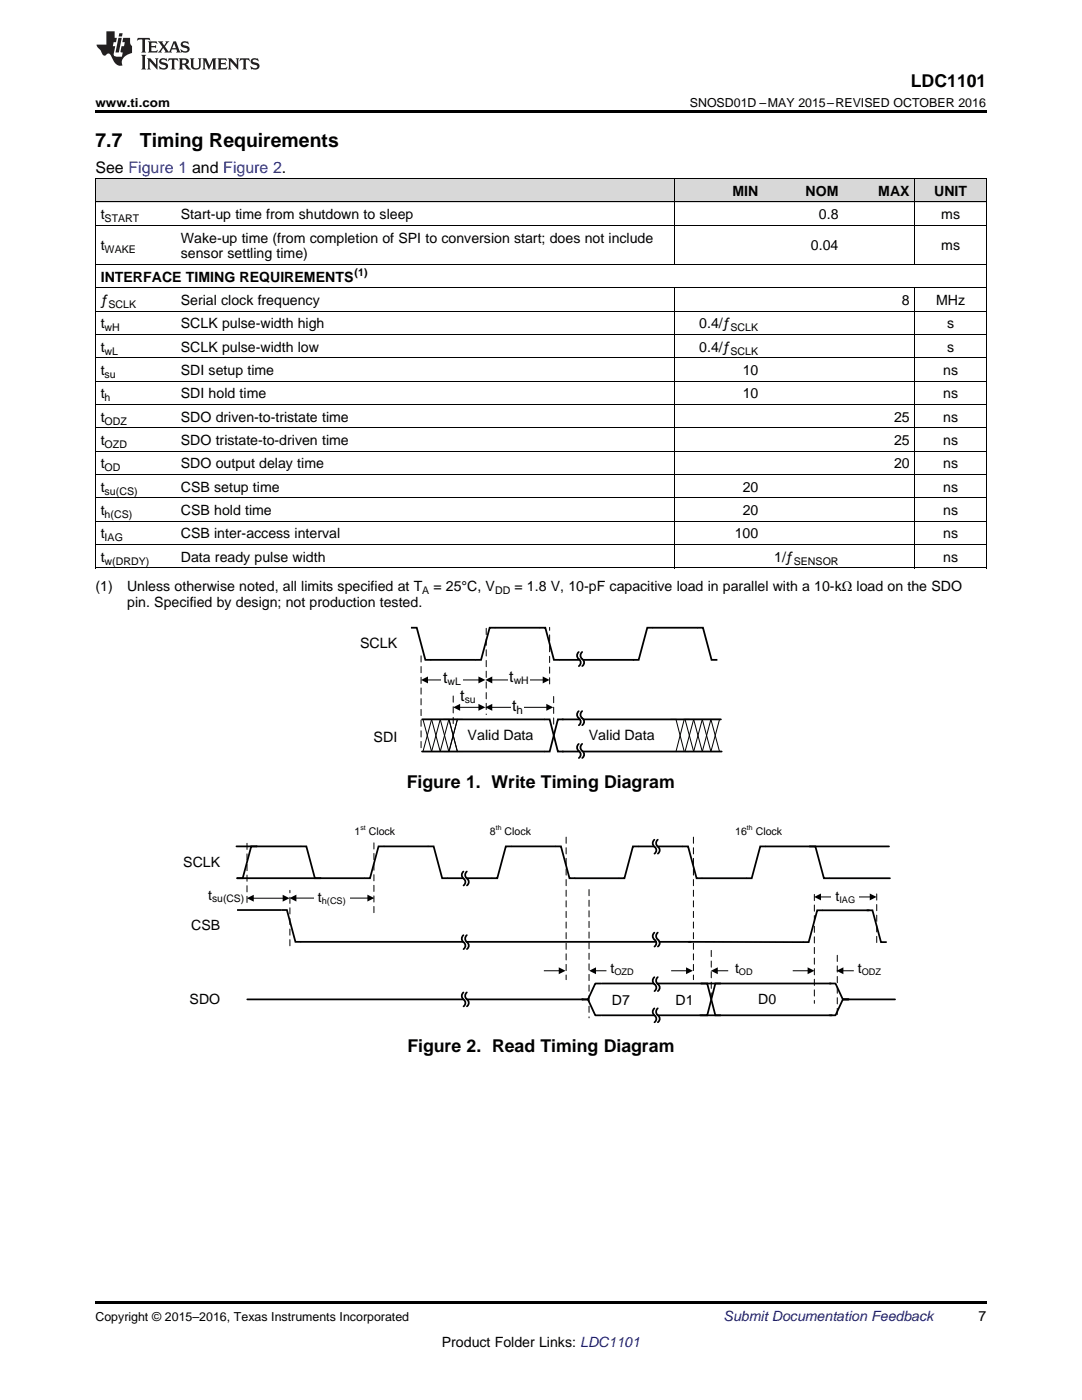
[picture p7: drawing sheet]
<svg xmlns="http://www.w3.org/2000/svg" width="216mm" height="279mm" viewBox="0 0 216 279" stroke-linecap="round" stroke-linejoin="round" font-family="sans-serif">
<g fill="#d8d8d8">
<path d="M19 35.7h16v4.7h-16z"/>
<path d="M35 35.7h99.6v4.7h-99.6z"/>
<path d="M134.6 35.7h17.8v4.7h-17.8z"/>
<path d="M152.4 35.7h16v4.7h-16z"/>
<path d="M168.4 35.7h14.2v4.7h-14.2z"/>
<path d="M182.6 35.7h14.2v4.7h-14.2z"/>
</g>
<path d="M19 259.7h177.8v.5h-177.8z" fill="#000"/>
<path d="M47.3 175.3h1.1l1.7-6.4h11l1.7 6.4h11l1.7-6.4h11l1.7 6.4h9.9M102.1 168.9h8.7M47.3 181.6h9.9l1.8 6.4h78.9M49.3 199.5h67M173.4 181.7h-10.3l-1.7 6.3h-24" fill="none" stroke="#000" stroke-width=".35"/>
<path d="M74.6 168.2v14.6M113 167.1v28.4M57.8 188.8v-11.1" fill="none" stroke="#000" stroke-width=".2" stroke-dasharray="1.2 .9"/>
<path d="M59 179.2h14.5M158.2 193.7h3.1" fill="none" stroke="#000" stroke-width=".2"/>
<path d="M57.8 179.2l1.3-.7v1.4zM73.3 178.5l1.4 .7-1.4 .7zM161.1 193.1l1.4 .6-1.4 .7z" fill="#000"/>
<path d="M62.7 177.5h7.1v3.6h-7.1z" fill-rule="evenodd" fill="#fff"/>
<path d="M117.5 177.5v25.6M138.4 167.1v28.4M162.5 178.5v21.7M174.9 178.4v10.1M49.3 180.1v-12.5M141.9 189.7v9.9M167.1 190.6v12.5" fill="none" stroke="#000" stroke-width=".2" stroke-dasharray="1.2 .9"/>
<g fill="none" stroke="#000" stroke-width=".35">
<path d="M47.2 168.9h4.1M47.3 175.3h16.7M92.5 173.9a.88 .88 0 0 0 0 1.4M92.5 175.3a.83 .83 0 0 1 0 1.4M93.1 173.9a.88 .88 0 0 0 0 1.4M93.2 175.3a.83 .83 0 0 1 0 1.4M102.1 168.9h-1.2l-1.7 6.4h-1.1M110.8 168.9h1.1l1.7 6.4h1.2M114.7 175.3h9.9l1.7-6.4h11l1.7 6.4h11l1.7-6.4h11l1.7 6.4h13.2M130.6 167.6a.99 .99 0 0 0 .2 1.6 .84 .84 0 0 1-.2 1.2M131.2 167.6a.99 .99 0 0 0 .3 1.6 .84 .84 0 0 1-.2 1.2M92.5 186.6a.99 .99 0 0 0 .2 1.7 .84 .84 0 0 1-.2 1.1"/>
<path d="M92.5 198.1a.99 .99 0 0 0 .2 1.6 .84 .84 0 0 1-.2 1.1M93.1 186.6a.88 .88 0 0 0 0 1.4M93.1 198.1a.88 .88 0 0 0 0 1.3M93.2 188a.83 .83 0 0 1 0 1.4M93.2 199.5a.83 .83 0 0 1 0 1.3M120 196.3h-1.2l-1.5 3.2h-1.2h1.2l1.5 3.1h1.2M120.1 196.3h45.7M130.6 186.1a.99 .99 0 0 0 .2 1.7 .84 .84 0 0 1-.2 1.1M130.6 195a.99 .99 0 0 0 .2 1.7 .84 .84 0 0 1-.2 1.1M131.2 186.1a.99 .99 0 0 0 .3 1.7 .84 .84 0 0 1-.2 1.1M131.2 195a.99 .99 0 0 0 .3 1.6 .84 .84 0 0 1-.2 1.2M140 196.3h1.1l1.6 6.3h1.1"/>
<path d="M143.8 196.3h-1.1l-1.6 6.3h-1.1M165.5 196.3h1.2l1.5 3.2h1.2h-1.2l-1.5 3.1h-1.2M168.3 199.5h10.3M172.9 181.7h1.2l1.7 6.3h1.1M120.1 202.6h45.9M130.6 201.2a.99 .99 0 0 0 .2 1.7 .84 .84 0 0 1-.2 1.1M131.2 201.2a.99 .99 0 0 0 .3 1.7 .84 .84 0 0 1-.2 1.1"/>
</g>
<path d="M92.8 173.9a.88 .88 0 0 0 0 1.4M92.8 175.3a.83 .83 0 0 1 0 1.4M130.9 167.6a.99 .99 0 0 0 .3 1.6 .84 .84 0 0 1-.3 1.2M92.8 186.6a.88 .88 0 0 0 0 1.4M92.8 198.1a.88 .88 0 0 0 0 1.3M92.8 188a.83 .83 0 0 1 0 1.4M92.8 199.5a.83 .83 0 0 1 0 1.3M130.9 186.1a.99 .99 0 0 0 .3 1.7 .84 .84 0 0 1-.3 1.1M130.9 195a.99 .99 0 0 0 .3 1.6 .84 .84 0 0 1-.3 1.2M130.9 201.2a.99 .99 0 0 0 .3 1.7 .84 .84 0 0 1-.3 1.1" fill="none" stroke="#fff" stroke-width=".35"/>
<path d="M50.5 179.3h6.1M163.7 179h10M108.5 193.7h3.2M118.8 193.7h2.2M133.9 193.7h3.2M143.1 193.7h2.2M168.1 193.7h2.3" fill="none" stroke="#000" stroke-width=".2"/>
<path d="M49.3 179.3l1.3-.7v1.3zM56.4 178.6l1.4 .7-1.4 .6zM162.5 179l1.3-.7v1.4zM173.6 178.3l1.3 .7-1.3 .7zM111.5 193.1l1.4 .6-1.4 .7zM117.6 193.7l1.3-.6v1.3zM136.9 193.1l1.4 .6-1.4 .7zM141.9 193.7l1.3-.6v1.3zM166.9 193.7l1.4-.6v1.3z" fill="#000"/>
<path d="M165.9 177.3h5.5v3.5h-5.5z" fill-rule="evenodd" fill="#fff"/>
<path d="M161.6 168.9h15.8" fill="none" stroke="#000" stroke-width=".35"/>
<path d="M82 125.3h1.2l1.7 6.4h11.1l1.7-6.4h11.1l1.7 6.4h15.9M130.3 125.3h8.8M84.2 143.6h25.5l1.6 6.4h1.1M112.3 143.6h31.6M112.3 150h31.7M112.4 143.6h-1.1l-1.6 6.4h-25.5" fill="none" stroke="#000" stroke-width=".36"/>
<g fill="none" stroke="#000" stroke-width=".2">
<path d="M85.2 135.7h10.4M98.1 135.7h10.4M84.3 143.6h7.1M84.3 150h7.1M84.4 143.6l1.7 6.4 1.7-6.4 1.8 6.4 1.7-6.4M84.4 150l1.7-6.4 1.7 6.4 1.8-6.4 1.7 6.4M88.5 143.6h1.1l1.6 6.4h1.2M91.6 141.2h4M92.4 143.6h-1.1l-1.7 6.4h-1.1M98.1 141.2h11.1M133.8 143.6h1.1l1.6 6.4h1.1M136.5 143.6h7.2"/>
<path d="M136.5 150h7.2M136.7 143.6l1.7 6.4 1.7-6.4 1.7 6.4 1.8-6.4M136.7 150l1.7-6.4 1.7 6.4 1.8-6.4 1.7 6.4M137.6 143.6h-1.1l-1.6 6.4h-1.1"/>
</g>
<path d="M97 125.4v17.2M109.7 136.5v-11.3M84 149.2v-18.3M90.4 144.4v-5.6M110.5 144.5v-5.5" fill="none" stroke="#000" stroke-width=".2" stroke-dasharray="1.2 .9"/>
<path d="M84 135.7l1.4-.7v1.4zM95.5 135l1.3 .7-1.3 .7zM96.8 135.7l1.4-.7v1.4zM108.3 135l1.4 .7-1.4 .7zM90.4 141.2l1.4-.7v1.4zM95.5 140.5l1.3 .7-1.3 .7zM96.8 141.2l1.4-.7v1.4zM109 140.5l1.4 .7-1.4 .7z" fill="#000"/>
<g fill="#fff">
<path d="M88.1 133.8h4.2v2.9h-4.2z" fill-rule="evenodd"/>
<path d="M101.4 133.9h4.3v2.4h-4.3z" fill-rule="evenodd"/>
<path d="M102.1 140.2h2.4v1.4h-2.4z" fill-rule="evenodd"/>
</g>
<path d="M115.5 130.1a1 1 0 0 0 .2 1.7 .85 .85 0 0 1-.2 1.1M116.2 130.1a.89 .89 0 0 0 0 1.4M116.2 131.5a.84 .84 0 0 1 0 1.4M130.3 125.3h-1.1l-1.8 6.4h-1.1M139.1 125.3h1.2l1.7 6.4h1.1M115.5 148.5a.89 .89 0 0 0 0 1.4M115.5 141.9a1 1 0 0 0 .2 1.7 .85 .85 0 0 1-.2 1.1M115.5 149.9a.84 .84 0 0 1 0 1.4M116.2 148.5a1 1 0 0 0 .2 1.6 .84 .84 0 0 1-.2 1.2M116.2 141.9a1 1 0 0 0 .2 1.7 .84 .84 0 0 1-.2 1.1" fill="none" stroke="#000" stroke-width=".36"/>
<path d="M115.8 130.1a.89 .89 0 0 0 0 1.4M115.8 131.5a.84 .84 0 0 1 0 1.4M115.8 148.5a1 1 0 0 0 .3 1.6 .84 .84 0 0 1-.3 1.2M115.8 141.9a1 1 0 0 0 .3 1.7 .84 .84 0 0 1-.3 1.1" fill="none" stroke="#fff" stroke-width=".36"/>
<g fill="none" stroke="#000" stroke-width=".2">
<path d="M19 35.6l177.8 .1v77.7M19.1 35.7v77.7M134.6 35.7v17.1M182.5 35.7v17.1M19 57.4h177.8M19 52.8h177.8M19 45h177.8M19 40.3h177.8M134.6 57.5v55.9M182.5 57.5v55.9M19 76.1h177.8M19 71.4h177.8"/>
<path d="M19 66.8h177.8M19 62.1h177.8M19 99.4h177.8M19 94.7h177.8M19 90h177.8M19 85.4h177.8M19 80.7h177.8M19 113.3h177.8M19 108.7h177.8M19 104h177.8"/>
</g>
<path d="M19 22h177.8v.5h-177.8zM19 113.3l.2 .1zM134.5 113.3l.1 .1zM182.5 113.3l.1 .1zM196.7 113.3l.1 .1z" fill="#000"/>
<g fill="#231f20">
<path d="M27.5 7.6l-.1 .5 .4-.2h.6v.1v2.1l-.2 .4h1l-.3-.4v-2.1l.1-.1h.5l.5 .2-.2-.5zM29.5 8.3l.2 .3v1.5l-.2 .4h1.8l.2-.6a1.04 1.04 0 0 1-1.3 .2v-.7h.6l.3 .2v-.6l-.3 .2h-.6v-.6l.8-.1 .4 .3-.2-.5zM31.5 8.3l.9 1.1-.9 1.1h.8l-.2-.2 .5-.7 .4 .7-.2 .2h1.5l-.1-.2 .1-.4h.9l.1 .4-.2 .2h1l-.3-.3-.7-1.9h-.5l-.9 2-.8-1 .9-1h-.8l.1 .3-.3 .5-.4-.6 .2-.2zM34.7 8.6l.4 1h-.7zM36.3 8.4a.63 .63 0 0 0-.2 .7 .63 .63 0 0 0 .6 .4l.6 .2 .1 .2a.75 .75 0 0 1-.7 .4 .75 .75 0 0 1-.6-.5l.1 .7 .1-.1a1.11 1.11 0 0 0 1.5-.6 1.13 1.13 0 0 0-1.2-.8l-.1-.4a1.04 1.04 0 0 1 1.2 .2l-.2-.5-.1 .1-.5-.2zM28.2 10.9l.2 .4v2.2l-.2 .4h1l-.3-.4v-2.2l.3-.4zM29.3 11.6l.3 .4v1.5l-.3 .4h.8l-.2-.4v-1.3l1.5 1.7v-1.9l.2-.4h-.7l.2 .4v.9l-1.1-1.3zM32 11.8a.62 .62 0 0 0-.2 .7 .62 .62 0 0 0 .6 .4l.6 .1 .1 .3a.76 .76 0 0 1-.7 .3 .76 .76 0 0 1-.6-.4l.1 .7 .1-.1a1.11 1.11 0 0 0 1.5-.6 1.13 1.13 0 0 0-1.2-.8l-.1-.4a1.04 1.04 0 0 1 1.2 .2l-.2-.6-.1 .1-.5-.1zM33.7 11.6l-.2 .6a.61 .61 0 0 1 .8-.3v1.6l-.2 .4h.9l-.2-.4v-1.6a.63 .63 0 0 1 .8 .3l-.2-.6zM35.6 11.6l.3 .4v1.5l-.3 .4h1l-.2-.2v-.8l.5 .2a.76 .76 0 0 0 1.2 .7l-1-1a.58 .58 0 0 0 .6-.5 .58 .58 0 0 0-.5-.6zM36.4 11.9h.1a.45 .45 0 0 1 .5 .1 .45 .45 0 0 1 .1 .5l-.7 .2zM37.9 11.6l.2 .2a2.17 2.17 0 0 0 .3 1.9 .99 .99 0 0 0 1.6-.6v-1.1l.2-.4h-.7l.2 .2a1.92 1.92 0 0 1-.2 1.8 .6 .6 0 0 1-.9-.5v-1.1l.2-.4zM40.4 11.6l.2 .4v1.5l-.2 .4h.7l-.2-.4v-1.4l.8 1.8 .8-1.8v1.4l-.2 .4h.9l-.2-.4v-1.5l.2-.4h-.8l-.6 1.5-.6-1.5zM43.4 11.6l.2 .4v1.5l-.2 .4h1.8l.2-.6a1.04 1.04 0 0 1-1.3 .1v-.6h.5l.4 .2v-.6l-.4 .2h-.5v-.7h.8l.3 .3-.1-.6zM45.5 11.6l.2 .4v1.5l-.2 .4h.7l-.2-.4v-1.3l1.5 1.7v-1.9l.2-.4h-.7l.2 .4v.9l-1.1-1.3zM47.9 11.6l-.1 .6a.61 .61 0 0 1 .8-.3v1.6l-.3 .4h1l-.3-.4 .1-1.6a.63 .63 0 0 1 .7 .3l-.1-.6zM50.2 11.8a.62 .62 0 0 0-.2 .7 .62 .62 0 0 0 .6 .4l.6 .1 .2 .3a.76 .76 0 0 1-.8 .3 .76 .76 0 0 1-.6-.4l.1 .7 .2-.1a1.11 1.11 0 0 0 1.5-.6 1.13 1.13 0 0 0-1.3-.8l-.1-.4a1.04 1.04 0 0 1 1.2 .2l-.1-.6-.2 .1-.5-.1z"/>
<path d="M21.2 6.3v2.6h-1.9l.1 .4 .7 .9a.91 .91 0 0 0 1 .8 .56 .56 0 0 1 .5-.3 .56 .56 0 0 1 .5 .3l.4 .8a1.53 1.53 0 0 0 1.9 1.2 1.54 1.54 0 0 1 1-2.1l.9-.3v-1.4a1.52 1.52 0 0 1-.3-1.6h-1.4l-.2 .8h.5l-.2 .8h-.4l-.2 1v.2l.4 .1-.2 .8a1.93 1.93 0 0 1-1.6-.3l.3-1.8h-.5l.2-.8h.4l.2-.8h-.4v-1.3zM23.6 7.6l-.6 2.9h.7l.6-2.9zM23.8 6.6l-.1 .7h.6l.2-.7z"/>
</g>
<g font-size="3.9">
<text x="19" y="29.3">7.7</text>
<text x="27.9" y="29.3">Timing Requirements</text>
</g>
<g font-size="3.5">
<text x="181.8" y="17.3">LDC1101</text>
<text x="81.2" y="157.3">Figure 1. Write Timing Diagram</text>
<text x="81.3" y="210">Figure 2. Read Timing Diagram</text>
</g>
<g font-size="3.2">
<text x="19" y="34.4">See Figure 1 and Figure 2.</text>
<text x="88.4" y="136.3">t</text>
<text x="101.6" y="136.1">t</text>
<text x="91.8" y="139.9">t</text>
<text x="102.2" y="142">t</text>
</g>
<g font-size="2.9">
<text x="71.9" y="129.3">SCLK</text>
<text x="74.6" y="148">SDI</text>
<text x="93.3" y="147.8">Valid Data</text>
<text x="117.5" y="147.8">Valid Data</text>
</g>
<g font-size="2.8">
<text x="146.2" y="39.1">MIN</text>
<text x="160.7" y="39.1">NOM</text>
<text x="175.3" y="39.1">MAX</text>
<text x="186.4" y="39.1">UNIT</text>
<text x="20.1" y="43.7">t</text>
<text x="36.1" y="43.7">Start-up time from shutdown to sleep</text>
<text x="163.4" y="43.7">0.8</text>
<text x="187.8" y="43.7">ms</text>
<text x="20.1" y="50">t</text>
<text x="36.1" y="48.4">Wake-up time (from completion of SPI to conversion start; does not include</text>
<text x="36.1" y="51.6">sensor settling time)</text>
<text x="161.8" y="50">0.04</text>
<text x="187.8" y="50">ms</text>
<text x="20.1" y="56.2">INTERFACE TIMING REQUIREMENTS</text>
<text x="20.1" y="60.9">ƒ</text>
<text x="20.1" y="65.5">t</text>
<text x="36.1" y="60.9">Serial clock frequency</text>
<text x="36.1" y="65.5">SCLK pulse-width high</text>
<text x="139.5" y="65.5">0.4/ƒ</text>
<text x="180" y="60.9">8</text>
<text x="186.8" y="60.9">MHz</text>
<text x="189" y="65.5">s</text>
<text x="20.1" y="70.2">t</text>
<text x="36.1" y="70.2">SCLK pulse-width low</text>
<text x="139.5" y="70.2">0.4/ƒ</text>
<text x="189" y="70.2">s</text>
<text x="20.1" y="74.9">t</text>
<text x="36.1" y="74.9">SDI setup time</text>
<text x="148.2" y="74.9">10</text>
<text x="188.2" y="74.9">ns</text>
<text x="20.1" y="79.5">t</text>
<text x="36.1" y="79.5">SDI hold time</text>
<text x="148.2" y="79.5">10</text>
<text x="188.2" y="79.5">ns</text>
<text x="20.1" y="84.2">t</text>
<text x="20.1" y="88.8">t</text>
<text x="36.1" y="84.2">SDO driven-to-tristate time</text>
<text x="36.1" y="88.8">SDO tristate-to-driven time</text>
<text x="178.4" y="84.2">25</text>
<text x="178.4" y="88.8">25</text>
<text x="188.2" y="84.2">ns</text>
<text x="188.2" y="88.8">ns</text>
<text x="20.1" y="93.5">t</text>
<text x="36.1" y="93.5">SDO output delay time</text>
<text x="178.4" y="93.5">20</text>
<text x="188.2" y="93.5">ns</text>
<text x="20.1" y="98.1">t</text>
<text x="36.1" y="98.1">CSB setup time</text>
<text x="148.2" y="98.1">20</text>
<text x="188.2" y="98.1">ns</text>
<text x="20.1" y="102.8">t</text>
<text x="20.1" y="107.5">t</text>
<text x="36.1" y="102.8">CSB hold time</text>
<text x="36.1" y="107.5">CSB inter-access interval</text>
<text x="146.6" y="107.5">100</text>
<text x="148.2" y="102.8">20</text>
<text x="188.2" y="102.8">ns</text>
<text x="188.2" y="107.5">ns</text>
<text x="20.1" y="112.1">t</text>
<text x="36.1" y="112.1">Data ready pulse width</text>
<text x="154.5" y="112.1">1/ƒ</text>
<text x="188.2" y="112.1">ns</text>
<text x="19" y="118">(1)</text>
<text x="25.4" y="118">Unless otherwise noted, all limits specified at T</text>
<text x="86.5" y="118">= 25°C, V</text>
<text x="102.7" y="118">= 1.8 V, 10-pF capacitive load in parallel with a 10-kΩ load on the SDO</text>
<text x="25.4" y="121.1">pin. Specified by design; not production tested.</text>
<text x="36.6" y="172.9">SCLK</text>
<text x="41.5" y="179.5">t</text>
<text x="166.7" y="179.9">t</text>
<text x="38.1" y="185.7">CSB</text>
<text x="63.4" y="180.1">t</text>
<text x="121.8" y="194.2">t</text>
<text x="146.7" y="194.2">t</text>
<text x="171.2" y="194.2">t</text>
<text x="37.8" y="200.3">SDO</text>
<text x="122.1" y="200.5">D7</text>
<text x="134.8" y="200.5">D1</text>
<text x="151.3" y="200.5">D0</text>
<text x="195.3" y="263.6">7</text>
<text x="88.2" y="268.9">Product Folder Links: LDC1101</text>
</g>
<g font-size="2.8" fill="#fff">
<text x="165.9" y="179.9">t</text>
<text x="170.7" y="179.9">t</text>
<text x="62.7" y="180.1">t</text>
<text x="69" y="180.1">t</text>
</g>
<text font-size="2.8" fill="#0000c8" x="144.4" y="263.6">Submit Documentation Feedback</text>
<g font-size="2.5">
<text x="19" y="21.4">www.ti.com</text>
<text x="137.7" y="21.4">SNOSD01D –MAY 2015–REVISED OCTOBER 2016</text>
<text x="19" y="263.6">Copyright © 2015–2016, Texas Instruments Incorporated</text>
</g>
<text font-size="2.3" x="103.1" y="142.5">h</text>
<g font-size="2.1">
<text x="20.9" y="44.3">START</text>
<text x="20.9" y="50.6">WAKE</text>
<text x="70.8" y="55.1">(1)</text>
<text x="21.7" y="61.5">SCLK</text>
<text x="20.9" y="66.1">wH</text>
<text x="20.9" y="70.8">wL</text>
<text x="145.8" y="66.1">SCLK</text>
<text x="145.8" y="70.8">SCLK</text>
<text x="20.9" y="75.4">su</text>
<text x="20.9" y="80.1">h</text>
<text x="20.9" y="84.7">ODZ</text>
<text x="20.9" y="89.4">OZD</text>
<text x="20.9" y="94.1">OD</text>
<text x="20.9" y="98.7">su(CS)</text>
<text x="20.9" y="103.4">h(CS)</text>
<text x="20.9" y="108">IAG</text>
<text x="20.9" y="112.7">w(DRDY)</text>
<text x="158.4" y="112.7">SENSOR</text>
<text x="84.2" y="118.5">A</text>
<text x="98.8" y="118.5">DD</text>
<text x="89.3" y="136.8">wL</text>
<text x="102.5" y="136.6">wH</text>
<text x="92.7" y="140.4">su</text>
<text x="70.7" y="166.7">1</text>
<text x="73.6" y="166.7">Clock</text>
<text x="97.8" y="166.7">8</text>
<text x="100.7" y="166.7">Clock</text>
<text x="146.7" y="166.7">16</text>
<text x="150.8" y="166.7">Clock</text>
<text x="42.3" y="180">su(CS)</text>
</g>
<g font-size="1.8">
<text x="64.2" y="180.5">h(CS)</text>
<text x="167.5" y="180.3">IAG</text>
<text x="122.6" y="194.6">OZD</text>
<text x="147.4" y="194.6">OD</text>
<text x="171.9" y="194.6">ODZ</text>
</g>
<g font-size="1.4">
<text x="71.9" y="165.7">st</text>
<text x="98.9" y="165.7">th</text>
<text x="149.1" y="165.7">th</text>
</g>
</svg>
